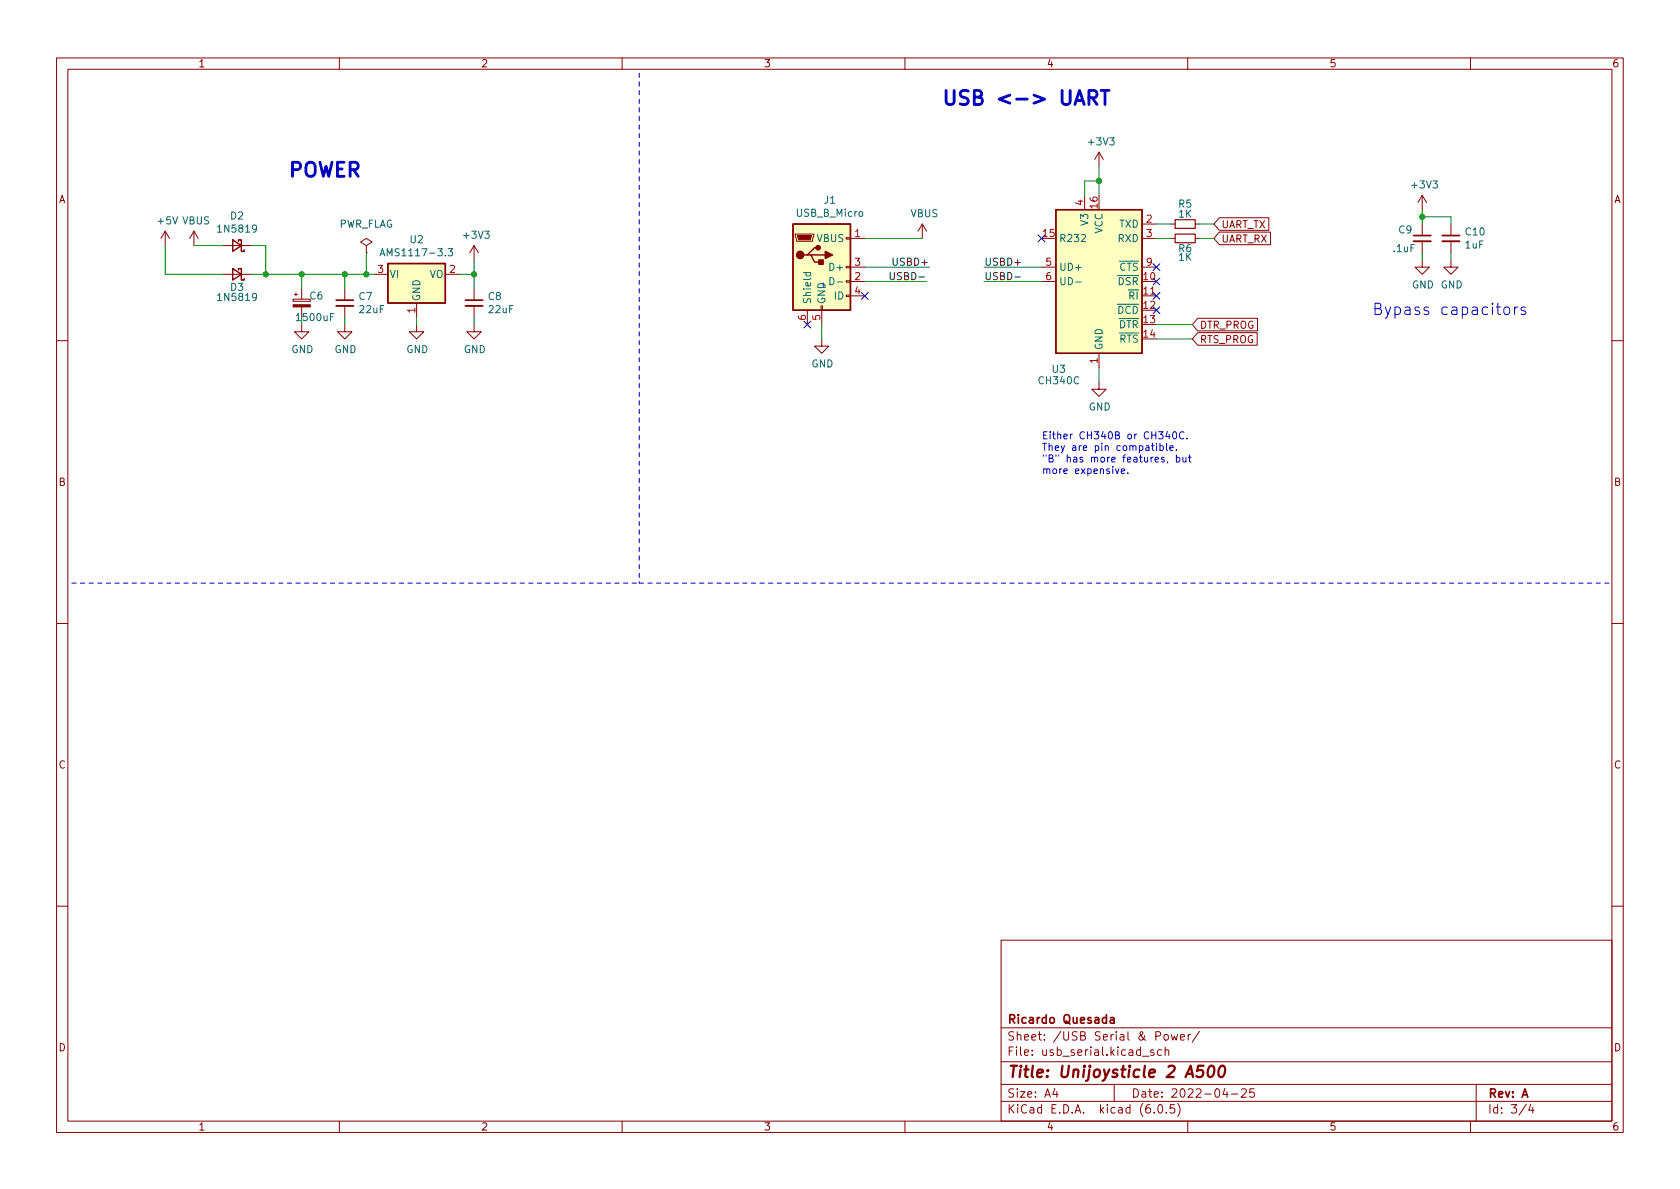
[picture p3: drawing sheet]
<svg xmlns="http://www.w3.org/2000/svg" width="297mm" height="210mm" viewBox="0 0 297 210" stroke-linecap="round" stroke-linejoin="round" font-family="sans-serif">
<g fill="none" stroke="#840000" stroke-width=".18">
<path d="M10 10.2h277v190.1h-277zM12 12.2h273v186.1h-273zM60 10.2v2M110 10.2v2M160 10.2v2M210 10.2v2M260 10.2v2M163.1 39.6l-.8 1.3M163.1 39.6v2.6M163.1 39.6l.7 1.3M191.8 34.5v2.6M194.3 26.9v2.6"/>
<path d="M194.3 26.9l-.8 1.3M194.3 26.9l.8 1.3M201.9 39.6h2.6M207 39.6h.8M211.3 39.6h.8M215.6 38.5h8.7v2.2h-8.7l-1-1.1zM251.5 34.5l-.8 1.3M251.5 34.5v2.6M251.5 39.6v2.1M251.5 34.5l.7 1.3M256.5 39.6v2.1M29.2 40.9l-.8 1.3"/>
<path d="M29.2 40.9v2.5M29.2 40.9l.8 1.3M34.3 40.9l-.8 1.3M34.3 40.9v2.5M34.3 40.9l.8 1.3M39.4 48.5h5M39.4 43.4h5M51.8 52.9h3.1v.4h-3.1zM52.1 52.1h.5M52.3 51.8v.5M53.3 57.4v1.3h1.3l-1.3 1.2-1.2-1.2h1.2M53.3 51v1.9"/>
<path d="M53.3 54.3v1.8M61 57.4v1.3h1.2l-1.2 1.2-1.3-1.2h1.3M61 51v2.1M61 54.1v2M64.8 43.4l1-.6-1-.6-1 .6 1 .6v1.3M64.8 44.7h.1M66 48.5h2.6M73.7 57.4v1.3h1.2l-1.2 1.2-1.3-1.2h1.3M73.7 53.6v2.5M78.7 48.5h2.6M83.8 57.4v1.3h1.3l-1.3 1.2-1.3-1.2h1.3M83.8 43.4v2.6"/>
<path d="M83.8 51v2.1M83.8 54.1v2M83.8 43.4l-.7 1.3M83.8 43.4l.8 1.3M140.6 41.4h3.3v.3l-.3 1h-2.8zM142.7 54.9v2.5M145.2 54.1h.2v.8h-.2zM145.3 59.9v1.3h1.3l-1.3 1.3-1.3-1.3h1.3M145.3 54.9v2.5M149.6 52.2h.8v.2h-.8zM149.6 49.7h.8v.2h-.8zM149.6 47.1h.8v.3h-.8z"/>
<path d="M149.6 42h.8v.3h-.8zM150.4 42.2h2.5M150.4 49.8h2.5M150.4 47.2h2.5M150.4 52.3h2.5M184.1 49.8h2.6M184.1 47.2h2.6M201.9 42.2h2.6M201.9 47.2h2.6M201.9 52.3h2.6M207 42.2h.8M211.3 42.2h.8"/>
<path d="M211.8 58.8h10.5v2.2h-10.5l-1-1.1zM211.8 56.3h10.5v2.2h-10.5l-1-1.1zM215.6 41h9v2.3h-9l-1-1.1zM251.5 46v1.2h1.2l-1.2 1.3-1.3-1.3h1.3M251.5 42.7v2M256.5 46v1.2h1.3l-1.3 1.3-1.2-1.3h1.2M256.5 42.7v2M10 60.2h2M194.3 67.6v1.2h1.3l-1.3 1.3-1.3-1.3h1.3M194.3 62.5v2.5M285 60.2h2M10 110.2h2"/>
<path d="M285 110.2h2M10 160.2h2M177 166.3h108v32h-108zM285 160.2h2M60 198.3v2M110 198.3v2M160 198.3v2M177 194.8h108M177 191.8h108M177 187.8h108M177 181.8h108M186.5 192.5l-.4 1h1"/>
<path d="M186.9 193v1M197 191.8v3M202 186.8h1.1M204 185.7l-.4-.1-.2 .2 .1 .3 .5 .1v.4h-.6M204.1 196.7v.1M204.9 195.4l.2-.1a.81 .81 0 0 1 .6 .7 .81 .81 0 0 1-.3 .8h-.2a.81 .81 0 0 1-.6-.6 .81 .81 0 0 1 .3-.8zM205.4 185.7l-.5-.1-.3 .3v.4l.2 .3h.6M205.9 183.1l.2-.2 .4 .2 .1 .5-.2 .3h-.3l-.2-.1zM206 185.8l.2-.2 .4 .1v.9M206 185.1v1.5M206.2 196.7v.1M207.1 182.9l.3 1 .2-.7 .3 .7 .3-1"/>
<path d="M207.6 195.3h-.7v.7l.2-.1 .5 .1 .1 .2-.1 .5-.2 .1-.5-.1M208.2 195.1a1.72 1.72 0 0 1 0 2.3M208.7 183.4l.7-.1v-.3l-.5-.1-.2 .2 .1 .8h.6M210 198.3v2M210.1 182.9v1M210.5 182.9l-.3 .1-.1 .2M212.1 182.4l-1.3 1.9M216.6 192.5l-.4 1h.9M216.9 193v1M217.7 193.5h1.2M219.5 192.7l.6-.2 .2 .2 .1 .3-1 1h1M221.7 192.5h-.7l-.1 .7 .2-.1 .5 .1 .2 .2-.1 .5-.2 .1-.6-.1"/>
<path d="M260 198.3v2M261 191.8v6.5M269.9 195.3l-1.3 1.9M270.6 195.3l-.3 1h.9M271 195.8v1"/>
</g>
<path d="M212.8 188.5h-.9l-.3 .9 .4-.2 .6 .1 .2 .3-.2 .7-.3 .2h-.5l-.3-.2M213.8 188.7a.46 .46 0 0 1 .5-.2 .46 .46 0 0 1 .4 .3 1.15 1.15 0 0 1-.8 1.7l-.2-.1a1.54 1.54 0 0 1 .1-1.7zM215.7 188.7a.46 .46 0 0 1 .5-.2 .46 .46 0 0 1 .4 .3 1.15 1.15 0 0 1-.8 1.7l-.2-.1a1.54 1.54 0 0 1 .1-1.7z" fill="none" stroke="#840000" stroke-width=".4"/>
<path d="M59.4 53.1h3.1M82.3 53.1h3M249.9 41.7h3.1M255 41.7h3.1M196.3 180h.6l.1 .9M197 180.3l-.5 .1a.29 .29 0 0 0-.2 .2 .29 .29 0 0 0 .2 .3h.5" fill="none" stroke="#840000" stroke-width=".3"/>
<path d="M59.4 54.1h3.1M82.3 54.1h3M249.9 42.7h3.1M255 42.7h3.1" fill="none" stroke="#840000" stroke-width=".33"/>
<g fill="#ffffc2" stroke="#ffffc2" stroke-width=".18">
<path d="M140.2 39.6h10.2v15.3h-10.2z"/>
<path d="M186.7 37.1h15.2v25.4h-15.2z"/>
<path d="M68.6 46.6h10.1v7h-10.1z"/>
</g>
<path d="M140.2 39.6h10.2v15.3h-10.2zM186.7 37.1h15.2v25.4h-15.2zM41.1 42.4l1.6 1-1.6 1zM41.1 47.5l1.6 1-1.6 1zM42.2 42.7v-.3h.5v2h.5v-.2M42.2 47.7v-.2h.5v2h.5v-.2M68.6 46.6h10.1v7h-10.1zM142.7 45.1h.7l.6 1.2h1.3M143.4 45.1h2.5M144.7 43.8h-.7l-1.3 1.3h-.6" fill="none" stroke="#840000" stroke-width=".25"/>
<g fill="#840000" stroke="#840000" stroke-width=".25">
<path d="M145.9 44.4l1.3 .7-1.3 .6z"/>
<path d="M144.8 46h.7v.7h-.7z"/>
<circle cx="141.5" cy="45.1" r=".63"/>
<circle cx="144.7" cy="43.8" r=".38"/>
</g>
<g fill="#840000" stroke="#840000" stroke-width=".18">
<path d="M141 41.7h2.5l-.2 .7h-2.1z"/>
<path d="M51.8 53.9h3.1v.4h-3.1z"/>
</g>
<path d="M67.2 45.2l.4-1.2 .4 1.2M67.3 44.9h.6M79.2 44h.8l-.4 .5 .3 .1v.5l-.1 .1-.6-.1M142.1 48.2h1.2M142.5 48.2v.4l.2 .2 .6-.1v-.5M146.7 49.1a.64 .64 0 0 1 .8 .6 .64 .64 0 0 1-.8 .7zM148 49.9h1M190.2 49.9h.9" fill="none" stroke="#006464" stroke-width=".18"/>
<path d="M207.8 38.9h3.5v1.5h-3.5zM207.8 41.4h3.5v1.5h-3.5z" fill="none" stroke="#840000" stroke-width=".2"/>
<path d="M157.4 48.2v1l.2 .3h.3l.2-.3v-1M179.4 49h1" fill="none" stroke="#0f0f0f" stroke-width=".18"/>
<path d="M190 18.5l.9-2.5 .8 2.5M192.5 17.3h1a.68 .68 0 0 0 .5-.7 .68 .68 0 0 0-.5-.6h-1v2.5M193.1 17.3l.9 1.2M194.7 16h1.4M195.4 16v2.5" fill="none" stroke="#0000c2" stroke-width=".5"/>
<g fill="none" stroke="#0000c2" stroke-width=".18">
<path d="M266 54.5a.54 .54 0 0 1 .5-.2 .54 .54 0 0 1 .4 .4v.5a.54 .54 0 0 1-.5 .4 .54 .54 0 0 1-.5-.4zM267.8 54.3v1.3M268.4 54.3a.51 .51 0 0 0-.6 .4M269.7 54.4l-.5-.1-.3 .3 .1 .3 .7 .2 .1 .1-.1 .3-.2 .1-.6-.1M203.6 78.8h.5M203.8 78.4v1.1l.3 .2M204.5 78.4v.1M204.5 78.8v.9M205.1 78.9l.4-.1 .2 .3-.1 .5h-.5M205.1 78.4v1.3M206.2 78.4v1.1l.2 .2M206.4 76.3l-.3 .9h.8"/>
<path d="M206.7 76.8v.8M206.8 79.2l.6-.1v-.2l-.4-.1-.2 .2 .1 .6h.5M207.4 76.5l.2-.2a.68 .68 0 0 1 .5 .7 .68 .68 0 0 1-.5 .6l-.2-.1-.1-.4zM208 79.5v.2M209.3 76.5a.6 .6 0 0 0-.8 .4 .6 .6 0 0 0 .6 .7l.2-.1M209.9 77.5v.1M197.2 82.9l.3 .8 .3-.8M198.3 83.3l.6-.1-.1-.2-.4-.1-.1 .2v.6h.5M199.4 83.6v.1M205.8 80.9h-.3l-.2 .1 .1 .2 .4 .1v.3h-.5M206.5 81.6l-.1 .3M208 80.9h.4l.2 .2-.1 .5h-.5"/>
<path d="M208 80.4v1.3M209.1 80.9l.1 .7 .3 .1 .2-.1M209.7 80.9v.8M210.1 80.9h.5M210.3 80.4v1.1l.3 .2"/>
</g>
<path d="M113 12.9v90.2M12.7 103.1h100.3M113 103.1h171.5" fill="none" stroke="#0000c2" stroke-width=".18" stroke-dasharray=".8 .8"/>
<g fill="none" stroke="#009600" stroke-width=".18">
<path d="M194.3 32h-2.5v2.5M194.3 29.5v5M204.5 39.6h2.5M212.1 39.6h2.5M251.5 37.1v2.5M251.5 38.3h5v1.3M29.2 43.4v5.1h10.2M34.3 43.4h5.1M44.4 43.4h2.6v5.1M44.4 48.5h21.6M53.3 48.5v2.5M61 48.5v2.5"/>
<path d="M61 56.1v1.3M64.8 44.7v3.8M73.7 56.1v1.3M81.3 48.5h2.5M83.8 46v5M83.8 56.1v1.3M145.3 57.4v2.5M152.9 47.2h11.4M152.9 42.2h10.2M152.9 49.8h10.9M174 47.2h10.1M174 49.8h10.1"/>
<path d="M204.5 42.2h2.5M204.5 57.4h6.3M204.5 59.9h6.3M212.1 42.2h2.5M251.5 44.7v1.3M256.5 44.7v1.3M194.3 65v2.6"/>
</g>
<g fill="none" stroke="#000084" stroke-width=".18">
<path d="M142.1 56.8l1.3 1.2M143.4 56.8l-1.3 1.2M152.3 51.7l1.2 1.2M153.5 51.7l-1.2 1.2M183.5 41.5l1.3 1.3M184.8 41.5l-1.3 1.3M203.9 49.2l1.2 1.2M203.9 51.7l1.2 1.2M203.9 54.2l1.2 1.3M203.9 46.6l1.2 1.2M205.1 49.2l-1.2 1.2M205.1 51.7l-1.2 1.2"/>
<path d="M205.1 54.2l-1.2 1.3M205.1 46.6l-1.2 1.2"/>
</g>
<g fill="#009600" stroke="#009600" stroke-width=".18">
<circle cx="251.5" cy="38.3" r=".46"/>
<circle cx="61" cy="48.5" r=".46"/>
<circle cx="53.3" cy="48.5" r=".46"/>
<circle cx="64.8" cy="48.5" r=".46"/>
<circle cx="83.8" cy="48.5" r=".46"/>
<circle cx="47" cy="48.5" r=".46"/>
<circle cx="194.3" cy="32" r=".46"/>
</g>
<g font-size="3.5" fill="#0000c2">
<text x="166.4" y="18.6">USB &lt;-&gt; UART</text>
<text x="50.8" y="31.3">POWER</text>
</g>
<text font-size="2.8" fill="#0000c2" x="242.6" y="55.7">Bypass capacitors</text>
<text font-size="2.8" fill="#840000" x="178" y="190.6">Title: Unijoysticle 2 A500</text>
<g font-size="2.1" fill="#840000">
<text x="178" y="184">Sheet: /USB Serial &amp; Power/</text>
<text x="178" y="181">Ricardo Quesada</text>
<text x="178" y="186.7">File: usb_serial.kicad_sch</text>
<text x="178" y="196.9">KiCad E.D.A. kicad (6.0.5)</text>
<text x="178" y="194.1">Size: A4</text>
<text x="200" y="194.1">Date: 2022-04-25</text>
<text x="263" y="194.1">Rev: A</text>
<text x="263" y="196.9">Id: 3/4</text>
</g>
<g font-size="1.8" fill="#840000">
<text x="35" y="11.9">1</text>
<text x="85" y="11.9">2</text>
<text x="135" y="11.9">3</text>
<text x="185" y="11.9">4</text>
<text x="235" y="11.9">5</text>
<text x="285" y="11.9">6</text>
<text x="10.3" y="35.9">A</text>
<text x="285.3" y="35.9">A</text>
<text x="215.9" y="40.3">UART_TX</text>
<text x="215.9" y="42.9">UART_RX</text>
<text x="212.1" y="58.1">DTR_PROG</text>
<text x="212.1" y="60.7">RTS_PROG</text>
<text x="10.3" y="85.9">B</text>
<text x="285.3" y="85.9">B</text>
<text x="10.3" y="135.9">C</text>
<text x="285.3" y="135.9">C</text>
<text x="10.3" y="185.9">D</text>
<text x="285.3" y="185.9">D</text>
<text x="35" y="199.9">1</text>
<text x="85" y="199.9">2</text>
<text x="135" y="199.9">3</text>
<text x="185" y="199.9">4</text>
<text x="235" y="199.9">5</text>
<text x="285" y="199.9">6</text>
</g>
<g font-size="1.8" fill="#006464">
<text x="192.6" y="25.7">+3V3</text>
<text x="249.8" y="33.3">+3V3</text>
<text x="28" y="39.7">+5V VBUS</text>
<text x="38.8" y="41.1">1N5819</text>
<text x="40.8" y="38.8">D2</text>
<text x="59.8" y="40.3">PWR_FLAG</text>
<text x="140.9" y="38.3">USB_B_Micro</text>
<text x="145.8" y="36">J1</text>
<text x="161" y="38.4">VBUS</text>
<text x="192.4" y="39.7" transform="rotate(-90 192.4 39.7)">V3</text>
<text x="194.9" y="41.3" transform="rotate(-90 194.9 41.3)">VCC</text>
<text x="197.9" y="40.3">TXD</text>
<text x="208.4" y="36.7">R5</text>
<text x="208.4" y="38.5">1K</text>
<text x="247.3" y="41.3">C9</text>
<text x="259.2" y="41.6">C10</text>
<text x="68.2" y="45.3">AMS1117-3.3</text>
<text x="72.5" y="43">U2</text>
<text x="82.1" y="42.2">+3V3</text>
<text x="144.4" y="42.8">VBUS</text>
<text x="147" y="47.9">D+</text>
<text x="187.2" y="42.8">R232</text>
<text x="187.2" y="47.9">UD+</text>
<text x="196.5" y="47.9">~{CTS}</text>
<text x="197.7" y="42.8">RXD</text>
<text x="208.4" y="44.6">R6</text>
<text x="208.4" y="46.1">1K</text>
<text x="246.4" y="44.6">.1uF</text>
<text x="259.1" y="43.9">1uF</text>
<text x="38.8" y="53.2">1N5819</text>
<text x="40.8" y="51.4">D3</text>
<text x="54.8" y="53">C6</text>
<text x="63.5" y="53.1">C7</text>
<text x="68.8" y="49.1">VI</text>
<text x="74.3" y="53.3" transform="rotate(-90 74.3 53.3)">GND</text>
<text x="75.9" y="49.1">VO</text>
<text x="86.3" y="53.1">C8</text>
<text x="143.4" y="53.8" transform="rotate(-90 143.4 53.8)">Shield</text>
<text x="147.6" y="53">ID</text>
<text x="187.2" y="50.4">UD-</text>
<text x="196.3" y="50.4">~{DSR}</text>
<text x="198.3" y="53">~{RI}</text>
<text x="249.6" y="51">GND GND</text>
<text x="63.6" y="55.4">22uF</text>
<text x="86.5" y="55.4">22uF</text>
<text x="196.2" y="55.5">~{DCD}</text>
<text x="196.4" y="58">~{DTR}</text>
<text x="51.5" y="62.4">GND</text>
<text x="59.1" y="62.4">GND</text>
<text x="71.8" y="62.4">GND</text>
<text x="82" y="62.4">GND</text>
<text x="143.4" y="65">GND</text>
<text x="186.1" y="65.9">U3</text>
<text x="194.9" y="62" transform="rotate(-90 194.9 62)">GND</text>
<text x="196.5" y="60.6">~{RTS}</text>
<text x="183.8" y="67.9">CH340C</text>
<text x="192.5" y="72.6">GND</text>
</g>
<g font-size="1.8" fill="#a90000">
<text x="151.1" y="41.9">1</text>
<text x="184.4" y="41.9">15</text>
<text x="191.5" y="36.3" transform="rotate(-90 191.5 36.3)">4</text>
<text x="194.1" y="36.8" transform="rotate(-90 194.1 36.8)">16</text>
<text x="202.7" y="39.4">2</text>
<text x="202.7" y="41.9">3</text>
<text x="151.1" y="47">3</text>
<text x="184.9" y="47">5</text>
<text x="202.7" y="47">9</text>
<text x="66.8" y="48.3">3</text>
<text x="79.5" y="48.3">2</text>
<text x="151.1" y="49.5">2</text>
<text x="151.1" y="52.1">4</text>
<text x="184.9" y="49.5">6</text>
<text x="202.2" y="49.5">10</text>
<text x="202.2" y="52.1">11</text>
<text x="73.4" y="55.4" transform="rotate(-90 73.4 55.4)">1</text>
<text x="142.5" y="56.6" transform="rotate(-90 142.5 56.6)">6</text>
<text x="145" y="56.6" transform="rotate(-90 145 56.6)">5</text>
<text x="202.2" y="54.6">12</text>
<text x="202.2" y="57.1">13</text>
<text x="202.2" y="59.7">14</text>
<text x="194.1" y="64.2" transform="rotate(-90 194.1 64.2)">1</text>
</g>
<g font-size="1.8" fill="#0f0f0f">
<text x="158.3" y="47">USBD+</text>
<text x="174" y="47">USBD+</text>
<text x="158.2" y="49.5">USBD-</text>
<text x="174" y="49.5">USBD-</text>
</g>
<g font-size="1.8" fill="#0000c2">
<text x="145.9" y="53.8" transform="rotate(-90 145.9 53.8)">GND</text>
<text x="184.1" y="77.7">Either CH340B or CH340C.</text>
<text x="184.1" y="79.7">They are pin compatible.</text>
<text x="184.1" y="81.8">&quot;B&quot; has more features, but</text>
<text x="184.1" y="83.8">more expensive.</text>
</g>
<text font-size="1.8" fill="#009600" x="52.6" y="56.8">1500uF</text>
</svg>
